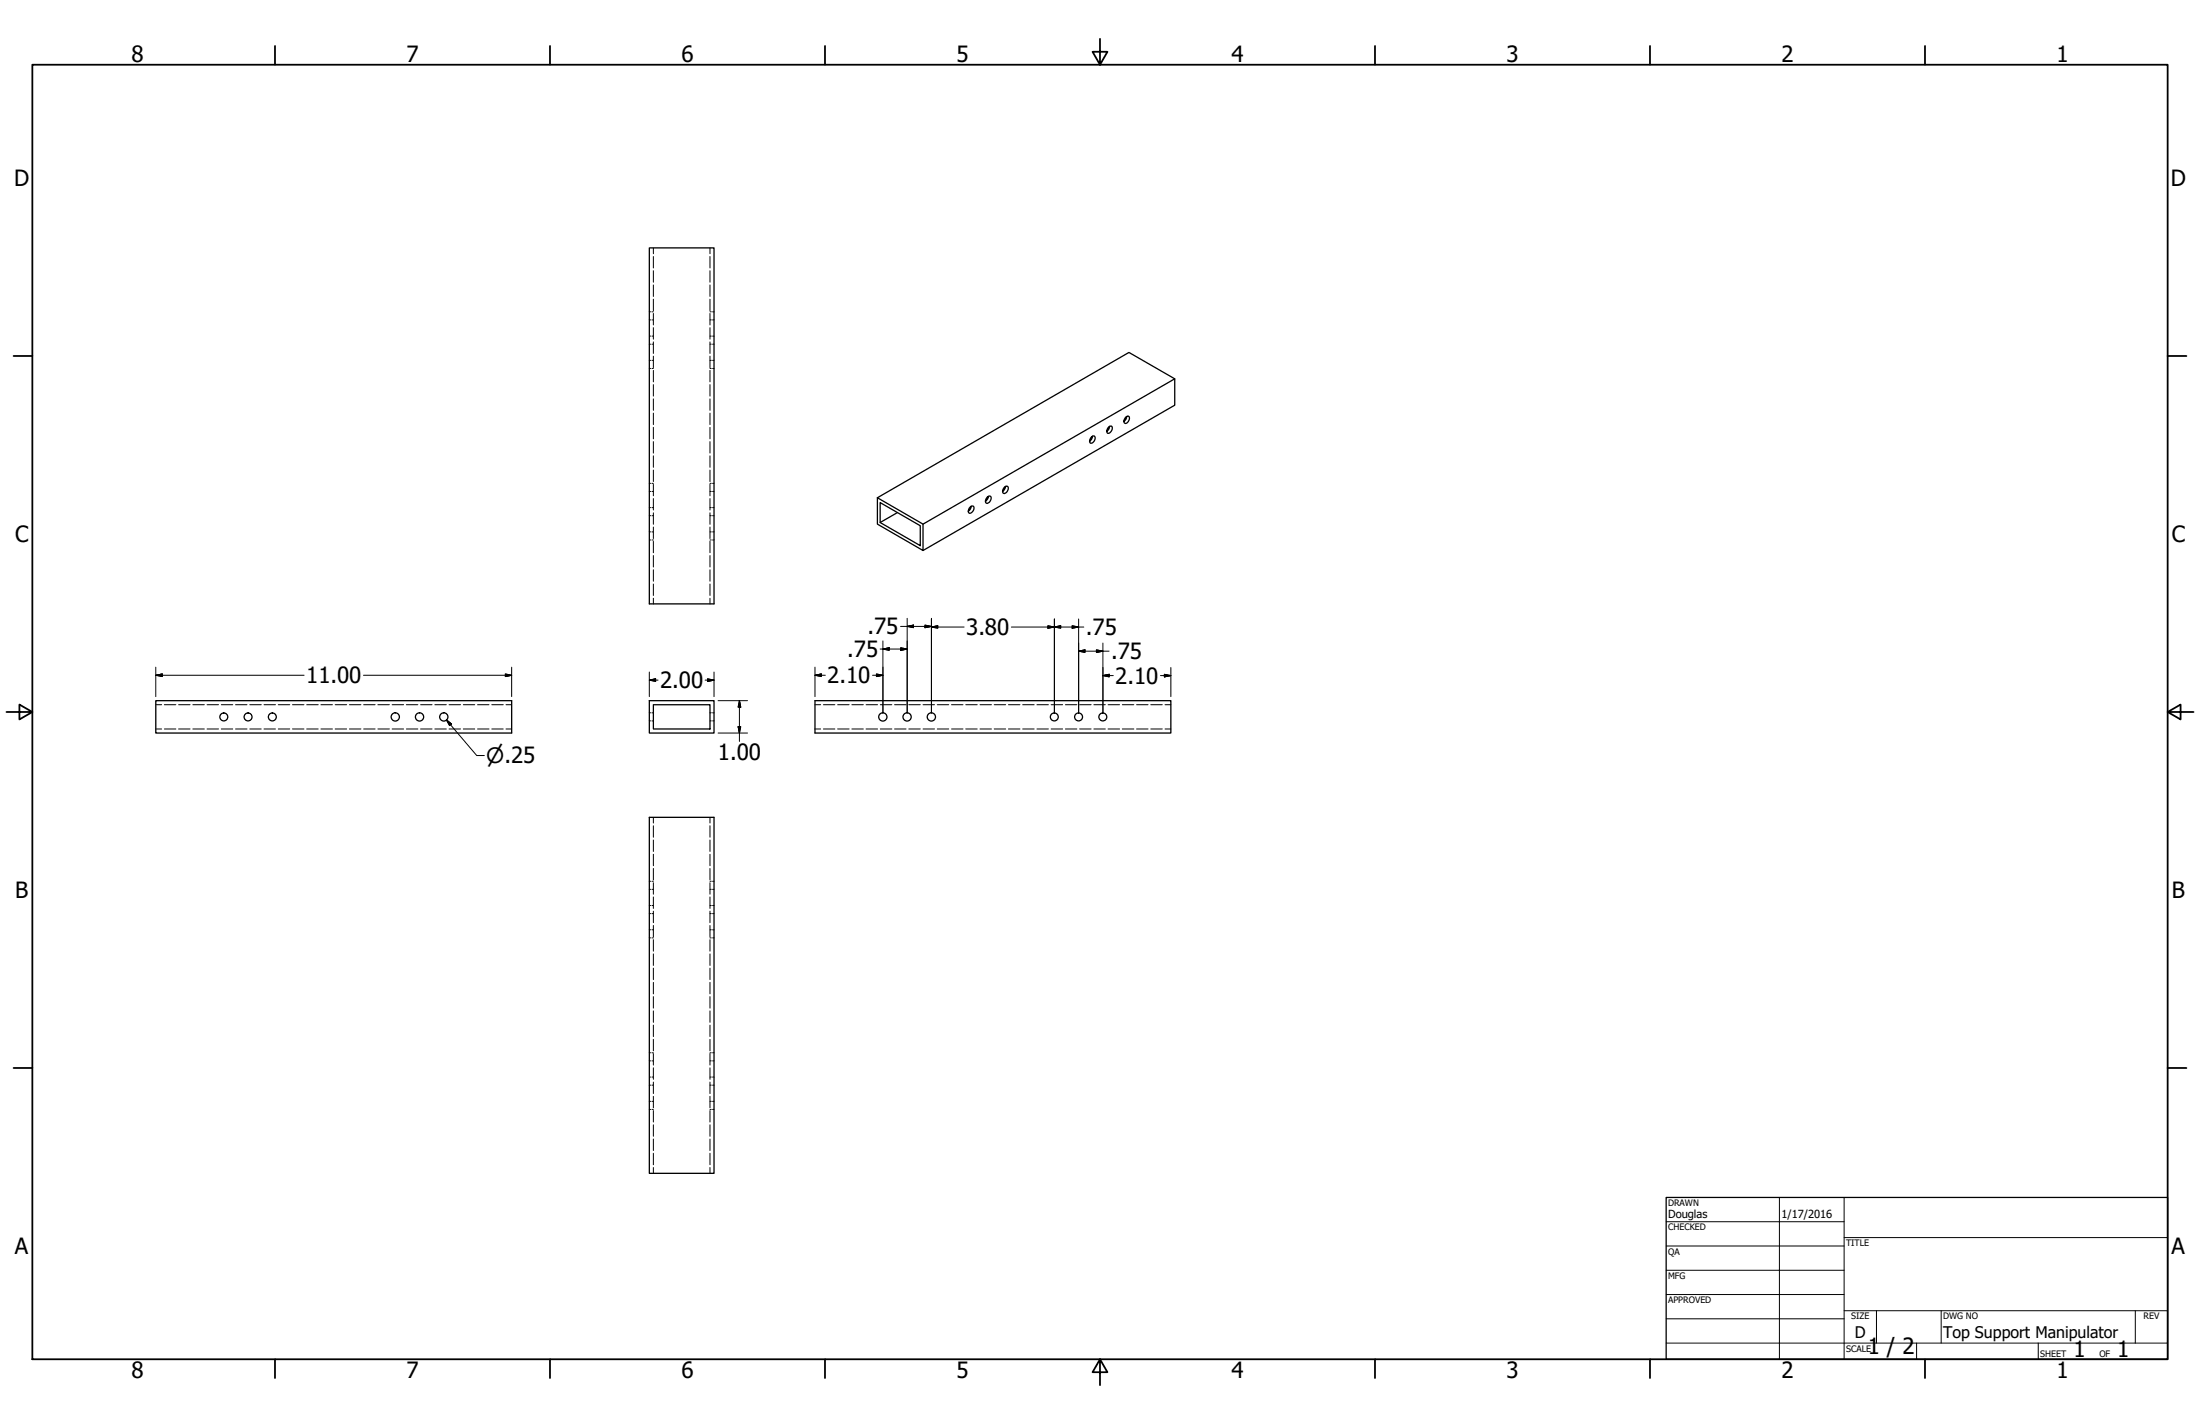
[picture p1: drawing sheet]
<svg xmlns="http://www.w3.org/2000/svg" width="864mm" height="559mm" viewBox="0 0 864 559" stroke-linecap="round" stroke-linejoin="round" font-family="sans-serif">
<!-- layer: Visible (ANSI) -->
<g fill="none" stroke="#000" stroke-width=".51">
<path d="M254.9 97.3h25.4v139.7h-25.4zM461.1 148.7l-98.8 57M428.8 171.2l.7-.1a1.68 1.68 0 0 1 .1 1.9 1.68 1.68 0 0 1-1.7 .7v-1.3l.9-1.2-.4 1.3-.7 .7M435.5 167.3l.7-.1a1.83 1.83 0 0 1-1.4 2.9l-.3-.6 .1-1 .9-1.2-.4 1.4-.7 .6M442.3 163.4l.7-.1a1.79 1.79 0 0 1-1.4 2.8 1.7 1.7 0 0 1 .7-2.7l-.2 .9-1 1.1M344.4 195.3l17.9 10.4v10.3l-17.9-10.3zM344.4 195.3l98.8-57 17.9 10.4v10.3l-98.8 57M345.5 197.2l15.8 9.1v7.8l-15.8-9.1zM381.2 198.7l.8-.1a1.82 1.82 0 0 1-1.5 2.8l-.4-.5 .1-1 1-1.2-.2 .9-.9 1.1M387.9 194.8l.8-.1a1.79 1.79 0 0 1-1.5 2.8 1.7 1.7 0 0 1 .7-2.7l-.2 .9-.9 1M394.7 190.9a.69 .69 0 0 1 1.1 .4 1.68 1.68 0 0 1-2.1 2.1v-1.3l1-1.2-.5 1.3-.6 .6M352.2 201.2l-6.7 3.8"/>
<path d="M61.2 275h139.7v12.7h-139.7zM254.9 275h25.4v12.7h-25.4zM256.5 276.5h22.2v9.6h-22.2zM319.9 275h139.7v12.7h-139.7zM254.9 320.7h25.4v139.7h-25.4z"/>
<circle cx="87.9" cy="281.3" r="1.56"/>
<circle cx="97.4" cy="281.3" r="1.56"/>
<circle cx="106.9" cy="281.3" r="1.56"/>
<circle cx="155.2" cy="281.3" r="1.62"/>
<circle cx="164.7" cy="281.3" r="1.62"/>
<circle cx="174.2" cy="281.3" r="1.62"/>
<circle cx="346.6" cy="281.3" r="1.62"/>
<circle cx="356.1" cy="281.3" r="1.62"/>
<circle cx="365.6" cy="281.3" r="1.62"/>
<circle cx="413.9" cy="281.3" r="1.56"/>
<circle cx="423.4" cy="281.3" r="1.56"/>
<circle cx="432.9" cy="281.3" r="1.56"/>
</g>
<!-- layer: Hidden (ANSI) -->
<g fill="none" stroke="#000" stroke-width=".39">
<path d="M256.5 97.3v2.3M278.7 97.3v2.3M256.5 100.6v4.6M256.5 106.2v4.5M256.5 111.8v4.5M256.5 117.4v4.5M278.7 100.6v4.6M278.7 106.2v4.5M278.7 111.8v4.5M278.7 117.4v4.5M254.9 131.9h.5M254.9 135.1h.5"/>
<path d="M254.9 122.4h.5M254.9 125.5h.5M255.9 131.9h.6M255.9 135.1h.6M255.9 122.4h.6M255.9 125.5h.6M256.5 123v4.5M256.5 128.6v4.5M256.5 134.2v4.5M256.5 139.8v4.5M278.7 123v4.5M278.7 128.6v4.5"/>
<path d="M278.7 134.2v4.5M278.7 139.8v4.5M278.7 131.9h.5M278.7 135.1h.5M278.7 122.4h.5M278.7 125.5h.5M279.7 131.9h.6M279.7 135.1h.6M279.7 122.4h.6M279.7 125.5h.6M254.9 141.4h.5M254.9 144.6h.5"/>
<path d="M255.9 141.4h.6M255.9 144.6h.6M256.5 145.4v4.5M256.5 150.9v4.5M256.5 156.5v4.5M278.7 145.4v4.5M278.7 150.9v4.5M278.7 156.5v4.5M278.7 141.4h.5M278.7 144.6h.5M279.7 141.4h.6M279.7 144.6h.6"/>
<path d="M256.5 162.1v4.5M256.5 167.7v4.5M256.5 173.3v4.5M256.5 178.9v4.5M278.7 162.1v4.5M278.7 167.7v4.5M278.7 173.3v4.5M278.7 178.9v4.5M254.9 199.2h.5M254.9 189.7h.5M254.9 192.8h.5M255.9 199.2h.6"/>
<path d="M255.9 189.7h.6M255.9 192.8h.6M256.5 184.5v4.5M256.5 190.1v4.5M256.5 195.6v4.6M278.7 184.5v4.5M278.7 190.1v4.5M278.7 195.6v4.6M278.7 199.2h.5M278.7 189.7h.5M278.7 192.8h.5M279.7 199.2h.6"/>
<path d="M279.7 189.7h.6M279.7 192.8h.6M254.9 202.4h.5M254.9 208.7h.5M254.9 211.9h.5M255.9 202.4h.6M255.9 208.7h.6M255.9 211.9h.6M256.5 201.2v4.5M256.5 206.8v4.5M256.5 212.4v4.5M256.5 218v4.5"/>
<path d="M278.7 201.2v4.5M278.7 206.8v4.5M278.7 212.4v4.5M278.7 218v4.5M278.7 202.4h.5M278.7 208.7h.5M278.7 211.9h.5M279.7 202.4h.6M279.7 208.7h.6M279.7 211.9h.6M256.5 223.6v4.5M256.5 229.2v4.5"/>
<path d="M256.5 234.8v2.2M278.7 223.6v4.5M278.7 229.2v4.5M278.7 234.8v2.2M61.2 276.5h2.2M64.5 276.5h4.5M70.1 276.5h4.5M75.7 276.5h4.5M81.3 276.5h4.5M86.9 276.5h4.5M92.5 276.5h4.5M98 276.5h4.6"/>
<path d="M103.6 276.5h4.5M109.2 276.5h4.5M114.8 276.5h4.5M120.4 276.5h4.5M126 276.5h4.5M131.6 276.5h4.5M137.2 276.5h4.5M142.7 276.5h4.6M148.3 276.5h4.5M153.9 276.5h4.5M159.5 276.5h4.5M165.1 276.5h4.5"/>
<path d="M170.7 276.5h4.5M176.3 276.5h4.5M181.9 276.5h4.5M187.5 276.5h4.5M193 276.5h4.5M198.6 276.5h2.3M254.9 279.7h.5M255.9 279.7h.6M278.7 279.7h.5M279.7 279.7h.6M319.9 276.5h2.2M323.2 276.5h4.5"/>
<path d="M328.8 276.5h4.5M334.4 276.5h4.5M340 276.5h4.5M345.6 276.5h4.5M351.2 276.5h4.5M356.7 276.5h4.6M362.3 276.5h4.5M367.9 276.5h4.5M373.5 276.5h4.5M379.1 276.5h4.5M384.7 276.5h4.5M390.3 276.5h4.5"/>
<path d="M395.9 276.5h4.5M401.4 276.5h4.6M407 276.5h4.5M412.6 276.5h4.5M418.2 276.5h4.5M423.8 276.5h4.5M429.4 276.5h4.5M435 276.5h4.5M440.6 276.5h4.5M446.2 276.5h4.5M451.7 276.5h4.5M457.3 276.5h2.3"/>
<path d="M61.2 286.1h2.2M64.5 286.1h4.5M70.1 286.1h4.5M75.7 286.1h4.5M81.3 286.1h4.5M86.9 286.1h4.5M92.5 286.1h4.5M98 286.1h4.6M103.6 286.1h4.5M109.2 286.1h4.5M114.8 286.1h4.5M120.4 286.1h4.5"/>
<path d="M126 286.1h4.5M131.6 286.1h4.5M137.2 286.1h4.5M142.7 286.1h4.6M148.3 286.1h4.5M153.9 286.1h4.5M159.5 286.1h4.5M165.1 286.1h4.5M170.7 286.1h4.5M176.3 286.1h4.5M181.9 286.1h4.5M187.5 286.1h4.5"/>
<path d="M193 286.1h4.5M198.6 286.1h2.3M254.9 282.9h.5M255.9 282.9h.6M278.7 282.9h.5M279.7 282.9h.6M319.9 286.1h2.2M323.2 286.1h4.5M328.8 286.1h4.5M334.4 286.1h4.5M340 286.1h4.5M345.6 286.1h4.5"/>
<path d="M351.2 286.1h4.5M356.7 286.1h4.6M362.3 286.1h4.5M367.9 286.1h4.5M373.5 286.1h4.5M379.1 286.1h4.5M384.7 286.1h4.5M390.3 286.1h4.5M395.9 286.1h4.5M401.4 286.1h4.6M407 286.1h4.5M412.6 286.1h4.5"/>
<path d="M418.2 286.1h4.5M423.8 286.1h4.5M429.4 286.1h4.5M435 286.1h4.5M440.6 286.1h4.5M446.2 286.1h4.5M451.7 286.1h4.5M457.3 286.1h2.3M256.5 320.7v2.3M256.5 324v4.5M256.5 329.6v4.5M256.5 335.2v4.5"/>
<path d="M278.7 320.7v2.3M278.7 324v4.5M278.7 329.6v4.5M278.7 335.2v4.5M254.9 355.3h.5M254.9 358.5h.5M254.9 345.8h.5M254.9 349h.5M255.9 355.3h.6M255.9 358.5h.6M255.9 345.8h.6M255.9 349h.6"/>
<path d="M256.5 340.8v4.5M256.5 346.4v4.5M256.5 352v4.5M256.5 357.6v4.5M278.7 340.8v4.5M278.7 346.4v4.5M278.7 352v4.5M278.7 357.6v4.5M278.7 355.3h.5M278.7 358.5h.5M278.7 345.8h.5M278.7 349h.5"/>
<path d="M279.7 355.3h.6M279.7 358.5h.6M279.7 345.8h.6M279.7 349h.6M254.9 364.9h.5M254.9 368h.5M255.9 364.9h.6M255.9 368h.6M256.5 363.2v4.5M256.5 368.7v4.6M256.5 374.3v4.5M256.5 379.9v4.5"/>
<path d="M278.7 363.2v4.5M278.7 368.7v4.6M278.7 374.3v4.5M278.7 379.9v4.5M278.7 364.9h.5M278.7 368h.5M279.7 364.9h.6M279.7 368h.6M256.5 385.5v4.5M256.5 391.1v4.5M256.5 396.7v4.5M278.7 385.5v4.5"/>
<path d="M278.7 391.1v4.5M278.7 396.7v4.5M254.9 413.1h.5M254.9 416.3h.5M255.9 413.1h.6M255.9 416.3h.6M256.5 402.3v4.5M256.5 407.9v4.5M256.5 413.4v4.6M256.5 419v4.5M278.7 402.3v4.5M278.7 407.9v4.5"/>
<path d="M278.7 413.4v4.6M278.7 419v4.5M278.7 413.1h.5M278.7 416.3h.5M279.7 413.1h.6M279.7 416.3h.6M254.9 422.7h.5M254.9 425.8h.5M254.9 432.2h.5M254.9 435.4h.5M255.9 422.7h.6M255.9 425.8h.6"/>
<path d="M255.9 432.2h.6M255.9 435.4h.6M256.5 424.6v4.5M256.5 430.2v4.5M256.5 435.8v4.5M278.7 424.6v4.5M278.7 430.2v4.5M278.7 435.8v4.5M278.7 422.7h.5M278.7 425.8h.5M278.7 432.2h.5M278.7 435.4h.5"/>
<path d="M279.7 422.7h.6M279.7 425.8h.6M279.7 432.2h.6M279.7 435.4h.6M256.5 441.4v4.5M256.5 447v4.5M256.5 452.6v4.5M256.5 458.2v2.2M278.7 441.4v4.5M278.7 447v4.5M278.7 452.6v4.5M278.7 458.2v2.2"/>
</g>
<!-- layer: Border (ANSI) -->
<g fill="none" stroke="#000" stroke-width=".7">
<path d="M107.9 18v7.4M215.9 18v7.4M323.8 18v7.4M431.8 15.2v10.2l-2.9-5.1h5.8l-2.9 5.1M539.8 18v7.4M647.7 18v7.4M755.6 18v7.4M12.7 25.4h838.2v508h-838.2zM5.3 139.7h7.4M850.9 139.7h7.4M2.5 279.4h10.2l-5.1-2.9v5.8l5.1-2.9M850.9 279.4l5.1 2.9v-5.8l-5.1 2.9h10.2"/>
<path d="M5.3 419.1h7.4M850.9 419.1h7.4M107.9 533.4v7.4M215.9 533.4v7.4M323.8 533.4v7.4M431.8 533.4l2.9 5.1h-5.8l2.9-5.1v10.2M539.8 533.4v7.4M647.7 533.4v7.4M755.6 533.4v7.4"/>
</g>
<!-- layer: Title (ANSI) -->
<g fill="none" stroke="#000" stroke-width=".39">
<path d="M654 479.4h69.9M698.5 469.9v63.5M723.9 469.9v63.5M654 488.9h69.9M654 498.5h69.9M723.9 485.6h127M654 508h69.9M654 517.5h69.9M723.9 514.3h127M736.6 514.3v12.7M762 514.3v12.7M838.2 514.3v12.7"/>
<path d="M654 527h196.9M752.3 527v6.4M800.1 527v6.4"/>
</g>
<path d="M654 469.9h196.9v63.5h-196.9z" fill="none" stroke="#000" stroke-width=".51"/>
<!-- layer: Dimension (ANSI) -->
<g fill="none" stroke="#000" stroke-width=".39">
<path d="M345.5 254.7h10.6M346.6 254.7l2.5-.5v1zM346.6 251.5v28.2M353.5 245.8h12.1M353.6 254.2l2.5 .5-2.5 .5zM356.1 245.8l2.5-.5v1zM356.1 242.6v37.1M363.1 245.3l2.5 .5-2.5 .5zM365.6 246.1l2.5-.5v.9zM365.6 242.6v37.1M365.6 246.1h12.9M397 246.1h28.4"/>
<path d="M411.4 245.6l2.5 .5-2.5 .4zM413.9 246.1l2.5-.5v.9zM413.9 242.9v36.8M420.9 245.6l2.5 .5-2.5 .4zM423.4 255.5l2.5-.5v1zM423.4 242.9v36.8M423.4 255.5h12M430.4 255l2.5 .5-2.5 .5zM432.9 252.3v27.4M61.2 265l2.5-.5v1zM61.2 265h58.2M61.2 261.8v11.6"/>
<path d="M142.7 265h58.2M198.4 264.5l2.5 .5-2.5 .5zM200.9 261.8v11.6M254.9 266.9l2.5-.5v1zM254.9 266.9h3.4M254.9 263.7v9.7M276.8 266.9h3.5M277.7 266.4l2.6 .5-2.6 .5zM280.3 263.7v9.7M281.9 275h11.5M290.3 275l.5 2.5h-1zM290.3 275v16"/>
<path d="M319.9 265l2.5-.5v1zM319.9 265h4.1M319.9 261.8v11.6M342.5 265h4.1M344 264.5l2.6 .5-2.6 .5zM432.9 265.1l2.5-.5v1zM432.9 265.1h4.1M455.5 265.1h4.1M457.1 264.6l2.5 .5-2.5 .5zM459.6 261.9v11.5M175.3 282.5l1.9 1.6-.7 .6zM175.3 282.5l11.8 14h3"/>
<path d="M281.9 287.7h11.5M289.8 285.2h1l-.5 2.5z"/>
</g>
<g fill="#000" stroke="#000" stroke-width=".39">
<path d="M346.6 254.7l2.5-.5zM346.6 254.7l2.5-.5v1zM353.6 255.2l2.5-.5zM353.6 254.2l2.5 .5-2.5 .5zM356.1 245.8l2.5-.5zM356.1 245.8l2.5-.5v1zM363.1 246.3l2.5-.5zM363.1 245.3l2.5 .5-2.5 .5zM365.6 246.1l2.5-.5zM365.6 246.1l2.5-.5v.9zM411.4 246.5l2.5-.4zM411.4 245.6l2.5 .5-2.5 .4z"/>
<path d="M413.9 246.1l2.5-.5zM413.9 246.1l2.5-.5v.9zM420.9 246.5l2.5-.4zM420.9 245.6l2.5 .5-2.5 .4zM423.4 255.5l2.5-.5zM423.4 255.5l2.5-.5v1zM430.4 256l2.5-.5zM430.4 255l2.5 .5-2.5 .5zM61.2 265l2.5-.5zM61.2 265l2.5-.5v1zM198.4 265.5l2.5-.5zM198.4 264.5l2.5 .5-2.5 .5z"/>
<path d="M254.9 266.9l2.5-.5zM254.9 266.9l2.5-.5v1zM277.7 267.4l2.6-.5zM277.7 266.4l2.6 .5-2.6 .5zM290.3 275l.5 2.5zM290.3 275l.5 2.5h-1zM319.9 265l2.5-.5zM319.9 265l2.5-.5v1zM344 265.5l2.6-.5zM344 264.5l2.6 .5-2.6 .5zM432.9 265.1l2.5-.5zM432.9 265.1l2.5-.5v1z"/>
<path d="M457.1 265.6l2.5-.5zM457.1 264.6l2.5 .5-2.5 .5zM175.3 282.5l1.9 1.6zM175.3 282.5l1.9 1.6-.7 .6zM289.8 285.2l.5 2.5zM289.8 285.2h1l-.5 2.5z"/>
</g>
<g font-size="8.8">
<text x="51.6" y="24.4">8</text>
<text x="159.5" y="24.4">7</text>
<text x="267.5" y="24.4">6</text>
<text x="375.4" y="24.4">5</text>
<text x="483.4" y="24.4">4</text>
<text x="591.3" y="24.4">3</text>
<text x="699.3" y="24.4">2</text>
<text x="807.2" y="24.4">1</text>
<text x="5.5" y="73">D</text>
<text x="852.1" y="73">D</text>
<text x="5.9" y="212.7">C</text>
<text x="852.5" y="212.7">C</text>
<text x="340.5" y="248.9">.75</text>
<text x="379.3" y="249.2">3.80</text>
<text x="426.2" y="249.2">.75</text>
<text x="332.5" y="257.8">.75</text>
<text x="436.1" y="258.6">.75</text>
<text x="120.1" y="268.2">11.00</text>
<text x="324.7" y="268.2">2.10</text>
<text x="437.8" y="268.3">2.10</text>
<text x="259.1" y="270.1">2.00</text>
<text x="281.8" y="298.2">1.00</text>
<text x="5.9" y="352.4">B</text>
<text x="852.5" y="352.4">B</text>
<text x="5.8" y="492.1">A</text>
<text x="852.4" y="492.1">A</text>
<text x="733.2" y="531.2">1 / 2</text>
<text x="813.9" y="532.6">1</text>
<text x="831.1" y="532.6">1</text>
<text x="51.6" y="540.8">8</text>
<text x="159.5" y="540.8">7</text>
<text x="267.5" y="540.8">6</text>
<text x="375.4" y="540.8">5</text>
<text x="483.4" y="540.8">4</text>
<text x="591.3" y="540.8">3</text>
<text x="699.3" y="540.8">2</text>
<text x="807.2" y="540.8">1</text>
</g>
<text font-size="8.3" x="190.9" y="299.5">⌀.25</text>
<g font-size="6.3">
<text x="728.1" y="524.9">D</text>
<text x="762.8" y="525">Top Support Manipulator</text>
</g>
<g font-size="4.4">
<text x="654.8" y="477.8">Douglas</text>
<text x="699.3" y="478">1/17/2016</text>
</g>
<g font-size="3.5">
<text x="654.8" y="473.2">DRAWN</text>
<text x="654.8" y="482.8">CHECKED</text>
<text x="724.7" y="488.9">TITLE</text>
<text x="654.8" y="492.3">QA</text>
<text x="654.8" y="501.8">MFG</text>
<text x="654.8" y="511.4">APPROVED</text>
<text x="726.7" y="517.7">SIZE</text>
<text x="762.8" y="517.7">DWG NO</text>
<text x="841.4" y="517.7">REV</text>
<text x="724.7" y="530.4">SCALE</text>
<text x="800.9" y="532.6">SHEET</text>
<text x="824.1" y="532.6">OF</text>
</g>
</svg>
